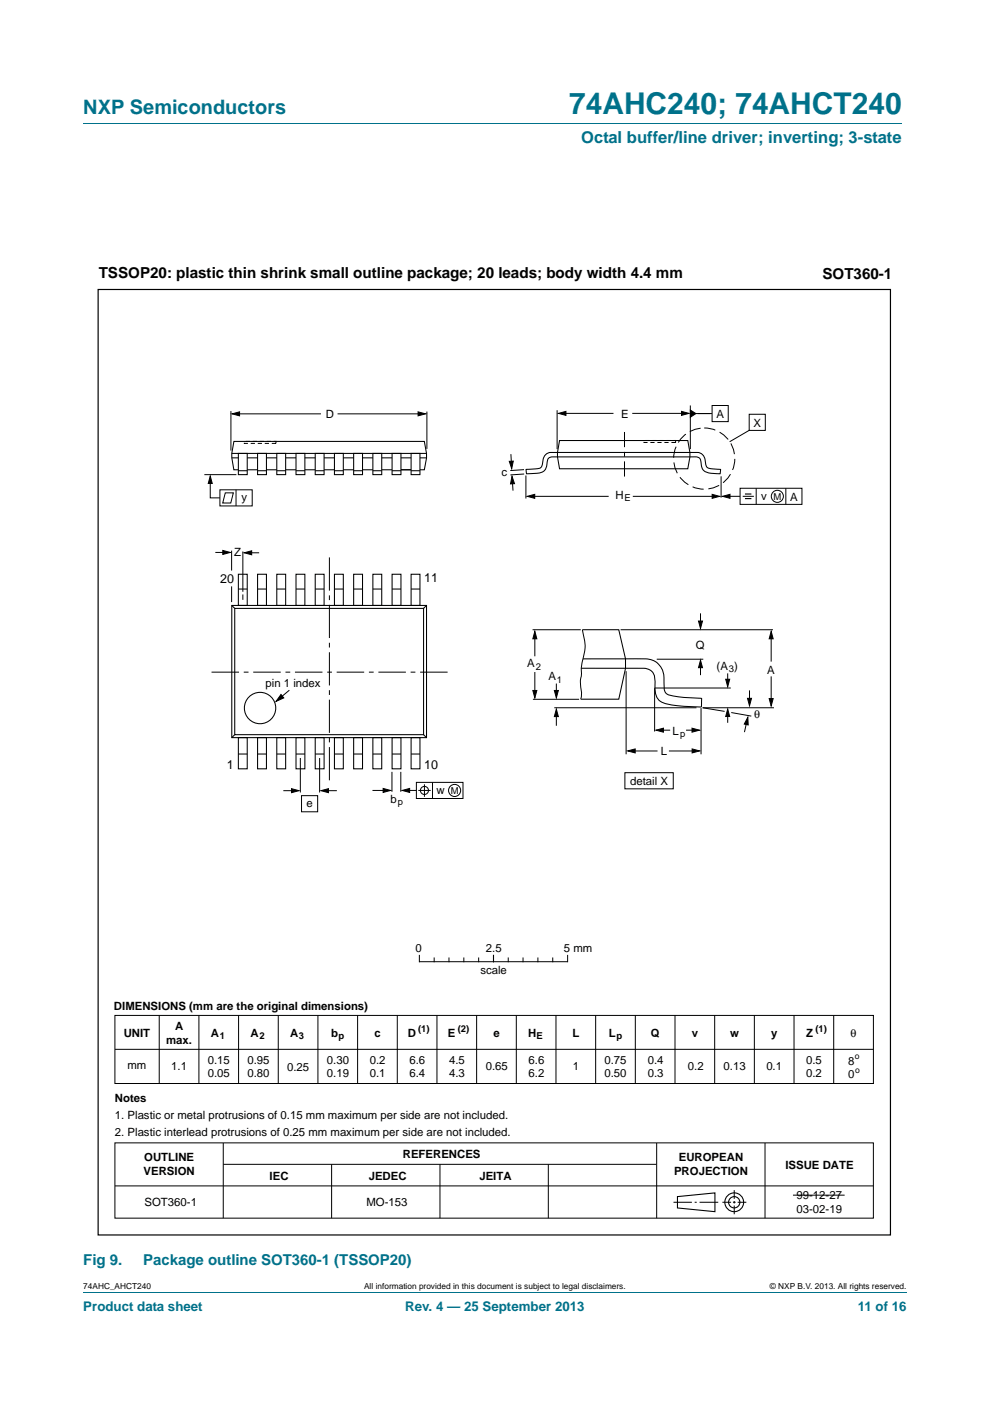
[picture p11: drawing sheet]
<svg xmlns="http://www.w3.org/2000/svg" width="210mm" height="297mm" viewBox="0 0 210 297" stroke-linecap="round" stroke-linejoin="round" font-family="sans-serif">
<path d="M17.7 26.3h173.5M17.7 273.9h174.6" fill="none" stroke="#00718a" stroke-width=".21"/>
<g fill="none" stroke="#000" stroke-width=".21">
<path d="M49 87.2v8.3M50.2 87.7h17.9M71.6 87.7h17.8M90.5 87.3v7.9M108.4 96.3l.1 2.5M111.1 99.6l-2.9 .2M118.2 87v8.2M119.2 87.6h10.9M134.1 87.6h11.2M146.4 86v9.2M147 87.7h4M151 86h3.5v3.4h-3.5z"/>
<path d="M158.9 87.8h3.4v3.5h-3.4zM158.9 91.2l-4.1 2.5M43.3 100.6h6.8M44.6 101.5v4.1h2M45.7 117.1h2.5M46.6 103.8h6.9v3.5h-6.9zM47.8 104.5h1.7l-.6 2.1h-1.7zM49.1 116.7v4.3M50.1 103.8v3.5M51.5 116.9v8.6M52.4 117.2h2.6M108.6 101.5l.2 2.5"/>
<path d="M111.2 100.5l-2.9 .2M111.5 100.8v4.9M112.6 105.2h16.5M134.2 105.2h17.4M152.9 101v4.5M154.1 105.2h2.9M157 103.5h13.1v3.4h-13.1zM157.5 105.2h2.4M160.4 103.5v3.4M166.7 103.5v3.4M49.1 124.3v3.4M51.5 126v1.2"/>
<path d="M113 133.5h10.2M113.4 134.5v4.6M123.5 133.5a10 10 0 0 1 0 6.7l-.2 1.4v1.3a8.1 8.1 0 0 0 .1 4.1l-.2 1.2M131.6 133.5h32.4M139.3 139.8h9.9M148.6 130v2.5M163.6 134.9v5.4M61.4 146.3l-2.5 2.1M113 148.3h9.8M113.4 142.5v4.7M117.6 150.1h30.1M118 144.9v2.6"/>
<path d="M118 151.3v2.6M132.8 142.3v17.6M133.8 159.2h5.7M138.8 145.9h16.2M138.8 145.9v9.2M140 154.8h2.1M141.9 159.2h5.7M145.5 154.8h1.8M148.6 140.7v2.4M148.7 150.1v9.8M154.3 142.8v1.9M154.3 151.3v2"/>
<path d="M155.1 151.1l4.3 .7M158.5 152.7l-.6 2.5M159 146.4v2.5M163.6 143.4v5.3M164.2 150.1h-15.2l4.7 .7M60.1 167.6h2.6M63.7 160.7v7.3M64 168.7h3.4v3.4h-3.4zM67.8 160.7v7.3M68.9 167.6h2.5M79 167.6h3M83.1 163.6v4.3"/>
<path d="M85 163.6v4.3M86.2 167.6h2.1M88.3 165.9h9.9v3.4h-9.9zM88.7 167.6h2.7M90 166.3v2.6M91.7 165.9v3.4M132.5 163.8h10.3v3.4h-10.3zM24.4 215.3h160.9v14.4h-160.9zM33.8 215.3v14.4M42.2 215.3v14.4M50.6 215.3v14.4M59 215.3v14.4"/>
<path d="M67.4 215.3v14.4M75.8 215.3v14.4M84.3 215.2v14.5M88.9 202.6v1.3M89 203.9h31.3M92.1 203.1v.8M92.7 215.3v14.4M95.2 203.1v.8M98.4 203.1v.8M101.1 215.3v14.4M101.5 203.1v.8M104.7 202.6v1.3"/>
<path d="M107.8 203.1v.8M109.5 215.3v14.4M110.9 203.1v.8M114.1 203.1v.8M117.2 203.1v.8M117.9 215.3v14.4M120.4 202.6v1.3M126.3 215.3v14.4M134.8 215.3v14.4M143.2 215.3v14.4M151.6 215.3v14.4M160 215.2v14.5"/>
<path d="M168.4 215.3v14.4M176.8 215.3v14.4M24.4 222.5h160.8M24.4 242.3h160.8v16h-160.8zM24.4 251.4h160.8M47.4 242.3v16M47.4 246.9h91.8M70.3 246.9v11.4M93.3 246.9v11.4M116.3 246.9v11.4M139.3 242.3v16M142.8 254.9h4"/>
<path d="M147.3 254.9h.5M148.4 254.9h3.9M153.2 254.9h1.9M155.5 254.9h.5M155.7 252.3v1.9M155.7 254.6v.6M155.7 255.6v1.8M156.5 254.9h1.8M162.3 242.3v16M168.2 253.4h11"/>
<circle cx="164.9" cy="105.2" r="1.28"/>
<circle cx="90" cy="167.6" r=".86"/>
<circle cx="96.4" cy="167.6" r="1.28"/>
</g>
<g fill="none" stroke="#000" stroke-width=".23">
<path d="M143.7 253.7l7.9-.8v4l-7.9-.8z"/>
<circle cx="155.7" cy="254.9" r="1.99"/>
<circle cx="155.7" cy="254.9" r="1.2"/>
</g>
<g fill="#000" stroke="#000" stroke-width=".21">
<path d="M49.2 87.7l1.6-.4v.9zM88.7 87.3l1.6 .4-1.6 .5zM108 97.8h.9l-.4 1.6zM118.4 87.6l1.6-.4v.9zM144.5 87.2l1.6 .4-1.6 .5zM146.4 86.9l1.2 .8-1.2 .8zM44.6 100.9l.4 1.6h-.8zM47.3 116.7l1.5 .4-1.5 .5zM51.8 117.2l1.6-.4v.8zM108.6 101l.5 1.5-.8 .1zM111.8 105.2l1.6-.4v.9zM151 104.8l1.6 .4-1.6 .5z"/>
<path d="M153.2 105.2l1.6-.4v.9zM113.4 133.9l.5 1.5h-.9zM148.2 131.7h.8l-.4 1.6zM163.6 133.9l.4 1.5h-.9zM59.6 147.2l.6 .8-1.7 .7zM113 146.4h.9l-.5 1.6zM118 150.3l.4 1.6h-.8zM117.6 146.4h.8l-.4 1.6zM133.1 159.2l1.6-.4v.8zM139.1 154.8l1.6-.4v.8zM146.8 154.4l1.6 .4-1.6 .4zM146.8 158.8l1.6 .4-1.6 .4z"/>
<path d="M148.6 140l.4 1.6h-.8zM154.3 150.3l.5 1.6h-.9zM153.9 144h.9l-.5 1.6zM158.6 152.1l.1 1.6-.8-.2zM158.5 148.1h.9l-.4 1.5zM163.1 148.1h.9l-.4 1.6zM61.8 167.2l1.6 .4-1.6 .5zM68.1 167.6l1.6-.4v.9zM81.3 167.2l1.5 .4-1.5 .4zM85.3 167.6l1.6-.4v.8z"/>
</g>
<path d="M44.9 142.5h50.2" fill="none" stroke="#000" stroke-width=".21" stroke-dasharray="5.8 1 1 1" stroke-linecap="butt"/>
<path d="M69.9 118.2v47.7" fill="none" stroke="#000" stroke-width=".21" stroke-dasharray="7 1 1 1" stroke-linecap="butt"/>
<g fill="none" stroke="#000" stroke-width=".22">
<path d="M49.2 96.1h41.3M49.2 97.1h1.4M50.6 96.1h1.8v4.5h-1.8zM50.6 99.6h-1l-.4-2.5v-1l.4-2.5h40.4l.5 2.5v1l-.5 2.5h-.9M50.6 99.8h1.9M52.4 99.6h2.2M52.4 97.1h2.2M54.6 96.1h1.9v4.5h-1.9zM54.6 99.8h1.9M56.5 99.6h2.2M56.5 97.1h2.2M58.7 96.1h1.9v4.5h-1.9z"/>
<path d="M58.7 99.8h1.9M60.6 99.6h2.2M60.6 97.1h2.2M62.8 96.1h1.9v4.5h-1.9zM62.8 99.8h1.9M64.7 99.6h2.2M64.7 97.1h2.2M66.9 96.1h1.8v4.5h-1.8zM66.9 99.8h1.9M68.7 99.6h2.2M68.7 97.1h2.2M70.9 96.1h1.9v4.5h-1.9z"/>
<path d="M70.9 99.8h1.9M72.8 99.6h2.2M72.8 97.1h2.2M75 96.1h1.9v4.5h-1.9zM75 99.8h1.9M76.9 99.6h2.2M76.9 97.1h2.2M79.1 96.1h1.9v4.5h-1.9zM79.1 99.8h1.9M81 99.6h2.2M81 97.1h2.2M83.2 96.1h1.8v4.5h-1.8z"/>
<path d="M83.2 99.8h1.8M85 97.1h2.2M85 99.6h2.2M87.2 96.1h1.9v4.5h-1.9zM87.2 99.8h1.9M89.1 97.1h1.4M111.6 99.5l2.4-.1a1.12 1.12 0 0 0 1.1-1.4 1.98 1.98 0 0 1 2.5-2.1h28.7a3.7 3.7 0 0 1 2.7 .5 4.4 4.4 0 0 1 .8 2.5 3.5 3.5 0 0 0 2.8 .6h.2a.62 .62 0 0 1-.3 .9 5.7 5.7 0 0 1-3.2-.6l-.4-.6-.2-.8a1.22 1.22 0 0 0-1.4-1.5h-28.9a2.53 2.53 0 0 0-2.2 .5l-.1 .6a2.18 2.18 0 0 1-2.7 2.4h-1.7zM118.7 93.4h27.2l.4 2.5v1l-.4 2.5h-27.2l-.5-2.5v-1zM49.2 128.4h41.3v28h-41.3zM49.2 128.4l.6 .6M49.8 129h40v26.8h-40zM50.6 121.8h1.8v6.6h-1.8z"/>
<path d="M50.6 124.9h1.8M54.6 121.8h1.9v6.6h-1.9zM54.6 124.9h1.9M58.7 121.8h1.9v6.6h-1.9zM58.7 124.9h1.9M62.8 121.8h1.9v6.6h-1.9zM62.8 124.9h1.9M66.9 121.8h1.8v6.6h-1.8zM66.9 124.9h1.8M70.9 121.8h1.9v6.6h-1.9zM70.9 124.9h1.9M75 121.8h1.9v6.6h-1.9z"/>
<path d="M75 124.9h1.9M79.1 121.8h1.9v6.6h-1.9zM79.1 124.9h1.9M83.2 121.8h1.8v6.6h-1.8zM83.2 124.9h1.8M87.2 121.8h1.9v6.6h-1.9zM87.2 124.9h1.9M90.5 128.4l-.7 .6M123.5 133.5h7.7l1.5 6.2v2l-1.5 6.5h-8M123.7 139.7h9.9a12.6 12.6 0 0 1 5.2 .4 4.2 4.2 0 0 1 2 4.3v.8a1.99 1.99 0 0 0 .9 2.1 34.7 34.7 0 0 0 7.1 .8v1.7a25.9 25.9 0 0 1-6.6-.4 3.2 3.2 0 0 1-3.3-3.8v-.8a2.47 2.47 0 0 0-2-3.1h-13.6M49.8 155.8l-.6 .6M50.6 156.4h1.8v6.6h-1.8z"/>
<path d="M50.6 159.9h1.8M54.6 156.4h1.9v6.6h-1.9zM54.6 159.9h1.9M58.7 156.4h1.9v6.6h-1.9zM58.7 159.9h1.9M62.8 156.4h1.9v6.6h-1.9zM62.8 159.9h1.9M66.9 156.4h1.8v6.6h-1.8zM66.9 159.9h1.8M70.9 156.4h1.9v6.6h-1.9zM70.9 159.9h1.9M75 156.4h1.9v6.6h-1.9z"/>
<path d="M75 159.9h1.9M79.1 156.4h1.9v6.6h-1.9zM79.1 159.9h1.9M83.2 156.4h1.8v6.6h-1.8zM83.2 159.9h1.8M87.2 156.4h1.9v6.6h-1.9zM87.2 159.9h1.9M89.8 155.8l.7 .6"/>
<circle cx="55.2" cy="150.1" r="3.3"/>
</g>
<path d="M51.8 93.6h6.7v.4h-6.7zM136.6 93.4h6.7v.4h-6.7z" fill="none" stroke="#000" stroke-width=".21" stroke-dasharray=".9 .6" stroke-linecap="butt"/>
<path d="M158 104.7h1.4M158 105.7h1.4" fill="none" stroke="#000" stroke-width=".24"/>
<path d="M132.5 91.6v9.5" fill="none" stroke="#000" stroke-width=".21" stroke-dasharray="3.2 1 1 1" stroke-linecap="butt"/>
<circle cx="149.4" cy="97.2" r="6.5" fill="none" stroke="#000" stroke-width=".21" stroke-dasharray="2.4 1" stroke-linecap="butt"/>
<path d="M20.8 61.4h168.1v200.4h-168.1z" fill="none" stroke="#000" stroke-width=".25"/>
<text font-size="6.3" fill="#00718a" x="120.7" y="24.2">74AHC240; 74AHCT240</text>
<text font-size="4.2" fill="#00718a" x="17.7" y="24.2">NXP Semiconductors</text>
<text font-size="3.5" fill="#00718a" x="123.3" y="30.4">Octal buffer/line driver; inverting; 3-state</text>
<g font-size="3.2">
<text x="20.9" y="59">TSSOP20: plastic thin shrink small outline package; 20 leads; body width 4.4 mm</text>
<text x="174.4" y="59.1">SOT360-1</text>
</g>
<g font-size="3.2" fill="#00718a">
<text x="17.7" y="268.3">Fig 9.</text>
<text x="30.4" y="268.3">Package outline SOT360-1 (TSSOP20)</text>
</g>
<g font-size="2.8" fill="#00718a">
<text x="17.7" y="277.9">Product data sheet</text>
<text x="86" y="277.9">Rev. 4 — 25 September 2013</text>
<text x="181.9" y="277.9">11 of 16</text>
</g>
<g font-size="2.7">
<text x="46.7" y="123.5">20</text>
<text x="90" y="123.4">11</text>
<text x="48.1" y="163">1</text>
<text x="90" y="163">10</text>
</g>
<g font-size="2.4">
<text x="69.1" y="88.6">D</text>
<text x="131.7" y="88.6">E</text>
<text x="151.9" y="88.6">A</text>
<text x="159.8" y="90.4">X</text>
<text x="106.4" y="100.9">c</text>
<text x="51.2" y="106.3">y</text>
<text x="130.5" y="105.8">H</text>
<text x="161.5" y="106">v</text>
<text x="167.6" y="106.1">A</text>
<text x="49.7" y="117.9">Z</text>
<text x="147.6" y="137.6">Q</text>
<text x="111.8" y="141.5">A</text>
<text x="152" y="142">(A )</text>
<text x="162.7" y="142.8">A</text>
<text x="56.3" y="145.6">pin 1 index</text>
<text x="116.3" y="144.2">A</text>
<text x="142.7" y="155.8">L</text>
<text x="159.9" y="152.3">θ</text>
<text x="140.2" y="160.1">L</text>
<text x="133.7" y="166.4">detail X</text>
<text x="65" y="171.1">e</text>
<text x="82.8" y="170.2">b</text>
<text x="92.6" y="168.3">w</text>
<text x="88.2" y="201.8">0</text>
<text x="103.1" y="201.8">2.5</text>
<text x="119.6" y="201.8">5 mm</text>
<text x="101.9" y="206.6">scale</text>
<text x="24.2" y="214.1">DIMENSIONS (mm are the original dimensions)</text>
<text x="26.2" y="219.8">UNIT</text>
<text x="35.2" y="221.3">max.</text>
<text x="37.1" y="218.3">A</text>
<text x="44.7" y="219.8">A</text>
<text x="53.1" y="219.8">A</text>
<text x="61.5" y="219.8">A</text>
<text x="70.2" y="219.8">b</text>
<text x="79.4" y="219.8">c</text>
<text x="86.5" y="219.8">D</text>
<text x="95" y="219.8">E</text>
<text x="104.6" y="219.8">e</text>
<text x="112.1" y="219.8">H</text>
<text x="121.4" y="219.8">L</text>
<text x="129.2" y="219.8">L</text>
<text x="138" y="219.8">Q</text>
<text x="146.7" y="219.8">v</text>
<text x="154.9" y="219.8">w</text>
<text x="163.5" y="219.8">y</text>
<text x="171" y="219.8">Z</text>
<text x="180.4" y="219.8">θ</text>
<text x="27" y="226.8">mm</text>
<text x="36.3" y="226.9">1.1</text>
<text x="44.1" y="225.5">0.15</text>
<text x="52.5" y="225.5">0.95</text>
<text x="60.9" y="227">0.25</text>
<text x="69.3" y="225.5">0.30</text>
<text x="78.4" y="225.5">0.2</text>
<text x="86.8" y="225.5">6.6</text>
<text x="95.3" y="225.5">4.5</text>
<text x="103" y="227">0.65</text>
<text x="112.1" y="225.5">6.6</text>
<text x="121.5" y="227">1</text>
<text x="128.2" y="225.5">0.75</text>
<text x="137.4" y="225.5">0.4</text>
<text x="145.9" y="227">0.2</text>
<text x="153.5" y="227">0.13</text>
<text x="162.5" y="227">0.1</text>
<text x="171" y="225.5">0.5</text>
<text x="179.9" y="225.7">8</text>
<text x="24.4" y="233.6">Notes</text>
<text x="44.1" y="228.4">0.05</text>
<text x="52.5" y="228.4">0.80</text>
<text x="69.3" y="228.4">0.19</text>
<text x="78.4" y="228.4">0.1</text>
<text x="86.8" y="228.4">6.4</text>
<text x="95.3" y="228.4">4.3</text>
<text x="112.1" y="228.4">6.2</text>
<text x="128.2" y="228.4">0.50</text>
<text x="137.4" y="228.4">0.3</text>
<text x="171" y="228.4">0.2</text>
<text x="179.9" y="228.6">0</text>
<text x="24.4" y="237.2">1. Plastic or metal protrusions of 0.15 mm maximum per side are not included.</text>
<text x="24.4" y="240.8">2. Plastic interlead protrusions of 0.25 mm maximum per side are not included.</text>
<text x="85.4" y="245.6">REFERENCES</text>
<text x="30.5" y="249.2">VERSION</text>
<text x="30.6" y="246.3">OUTLINE</text>
<text x="57.2" y="250.1">IEC</text>
<text x="78.2" y="250.1">JEDEC</text>
<text x="101.7" y="250.1">JEITA</text>
<text x="143" y="249.2">PROJECTION</text>
<text x="144" y="246.3">EUROPEAN</text>
<text x="166.6" y="247.8">ISSUE DATE</text>
<text x="30.7" y="255.7">SOT360-1</text>
<text x="77.7" y="255.7">MO-153</text>
<text x="168.9" y="254.2">99-12-27</text>
<text x="168.9" y="257.2">03-02-19</text>
</g>
<g font-size="2">
<text x="132.4" y="106.3">E</text>
<text x="164.1" y="106">M</text>
<text x="113.6" y="142">2</text>
<text x="154.6" y="142.5">3</text>
<text x="118.1" y="144.7">1</text>
<text x="144.3" y="156.3">p</text>
<text x="84.4" y="170.7">p</text>
<text x="95.6" y="168.3">M</text>
<text x="46.6" y="220.3">1</text>
<text x="55" y="220.3">2</text>
<text x="63.4" y="220.3">3</text>
<text x="71.8" y="220.3">p</text>
<text x="88.7" y="218.9">(1)</text>
<text x="97.1" y="218.9">(2)</text>
<text x="113.8" y="220.3">E</text>
<text x="130.8" y="220.3">p</text>
<text x="173" y="218.9">(1)</text>
</g>
<g font-size="1.8">
<text x="181.3" y="224.5">o</text>
<text x="181.4" y="227.4">o</text>
<text x="17.7" y="273.3">74AHC_AHCT240</text>
<text x="77.2" y="273.3">All information provided in this document is subject to legal disclaimers.</text>
<text x="163.3" y="273.3">© NXP B.V. 2013. All rights reserved.</text>
</g>
</svg>
